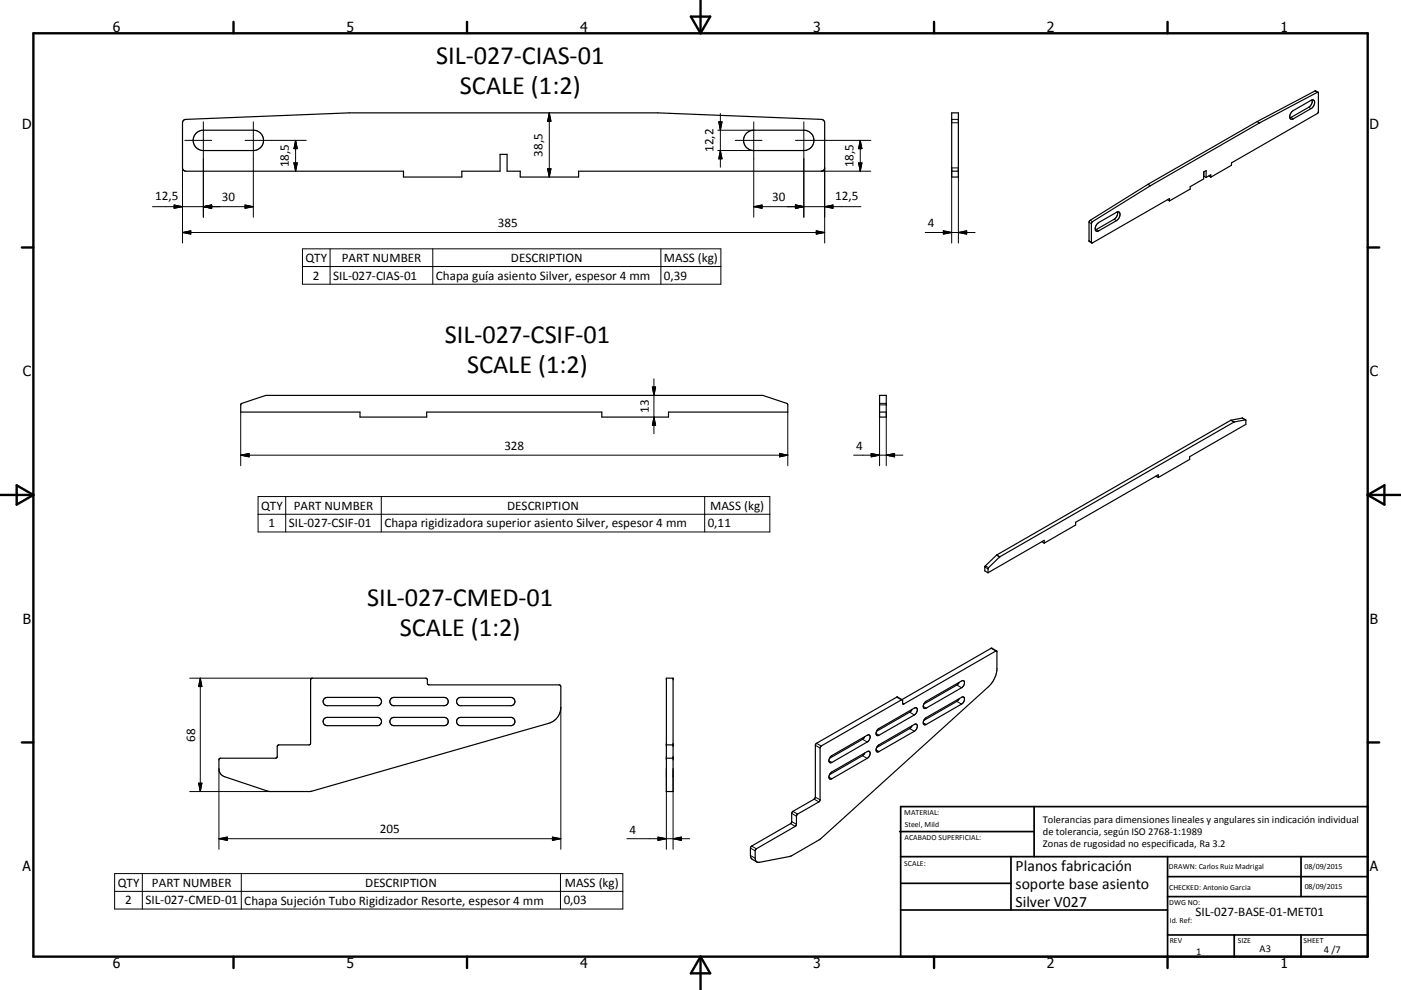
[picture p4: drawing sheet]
<svg xmlns="http://www.w3.org/2000/svg" width="420mm" height="297mm" viewBox="0 0 420 297" stroke-linecap="round" stroke-linejoin="round" font-family="sans-serif">
<g fill="none" stroke="#000" stroke-width=".36">
<path d="M55.1 36l.6-.2 49-1.9h92.5l49.1 1.9 .6 .2 .3 .8v13.6l-.3 .7-.7 .3h-72.7v1.7h-17.5v-1.7h-4v-5.1h-2.1v5.1h-11.4v1.7h-17.5v-1.7h-65.3l-.8-.4-.2-.6v-13.6zM285.3 33.9h2v19.2h-2zM376.9 36.5l-32.7 18.8M376.9 36.5l.7 .4M377.6 36.9l-32.7 18.8M387.3 33.5l5.8-3.4a.77 .77 0 0 1 1 .1 .77 .77 0 0 1 0 1l-.8 1.3-5.5 3.1a.77 .77 0 0 1-1-.1 .77 .77 0 0 1 0-1zM393.4 30a2.22 2.22 0 0 1-1 2.2l-5.7 3.2M395.1 27.7l.2 5.9-.3 .4-25.8 14.9v.7l-6.2 3.6M395.1 27.7l-17.5 9.2M395.2 27.7l-.9-.4-17.4 9.2M58.7 40l1-.7 1.3-.2h15a3 3 0 0 1 3 3 3 3 0 0 1-3 3.1h-15a3.1 3.1 0 0 1-2.8-1.9 3.1 3.1 0 0 1 .5-3.3zM223.7 40l1.1-.7 1.2-.2h15a3 3 0 0 1 3 3 3 3 0 0 1-3 3.1h-15a3.1 3.1 0 0 1-2.8-1.9 3.1 3.1 0 0 1 .5-3.3z"/>
<path d="M285.3 51.4h2M344.2 55.3l-17.5 10.9-.2 .5v5.5l.8 .7M344.2 55.3l.7 .4M344.9 55.7l-17.5 10.9-.2 .5 .1 5.8M350 59.9l.6 .4M360.9 51.6l.7-.4v2M360.9 51.6v2.1l-4.1 2.3v.7l-6.2 3.6M360.9 52.8l.7 .4M362.4 52.8l.6 .4M363 53.2v-.8l-1.4 .8M329 67.1l5.7-3.4a.76 .76 0 0 1 1 .1 .76 .76 0 0 1 0 1l-1 1.4-5.7 3.2a.92 .92 0 0 1-.7-.6 .92 .92 0 0 1 .2-1zM335 63.6a2.23 2.23 0 0 1-1 2.2l-5.6 3.2"/>
<path d="M350.6 60.3v-.7l-23.3 13.3M263.7 118.6h2v6.5h-2zM72.3 121.2l7.5-2.6h148.8l7.4 2.5 .2 .4v2.1h-35.8v1.5h-20v-1.5h-52.5v1.5h-20v-1.5h-35.7zM263.7 123.6h2M373.5 126l-1.1-.6-3.4 .7-70.2 40.4-3.5 3.5v1.3l.9 .5M346.5 142.9l.7 .4M347.2 143.3l9.5-5.5v-.8l16.8-9.7v-1.3l-3.5 .6-70.2 40.4-3.5 3.4-.1 1.4M347.2 143.3v-.8l-24.7 14.2v.8l-9.4 5.4M312.3 162.5l.8 .4M313.1 162.9v-.8l-16.9 9.7M298.8 195.3l-28 15.9M298.8 195.3l.1 5.8a8.4 8.4 0 0 1-2.6 4.9l-50.5 45.8-8.9 5.1-9.3 1.8-.7-.1"/>
<path d="M298.8 195.3l-1.7-.8-26.7 15.4M97.2 209.6l.9-.4h15a1.25 1.25 0 0 1 1.3 1.3 1.25 1.25 0 0 1-1.3 1.2h-15a1.25 1.25 0 0 1-1.1-.7 1.25 1.25 0 0 1 .2-1.4zM97.2 215.6l.9-.4h15a1.24 1.24 0 0 1 1.3 1.3 1.24 1.24 0 0 1-1.3 1.2h-15a1.24 1.24 0 0 1-1.1-.7 1.24 1.24 0 0 1 .2-1.4zM117.2 209.6l.9-.4h15a1.25 1.25 0 0 1 1.3 1.3 1.25 1.25 0 0 1-1.3 1.2h-15a1.25 1.25 0 0 1-1.1-.7 1.25 1.25 0 0 1 .2-1.4zM117.2 215.6l.9-.4h15a1.24 1.24 0 0 1 1.3 1.3 1.24 1.24 0 0 1-1.3 1.2h-15a1.24 1.24 0 0 1-1.1-.7 1.24 1.24 0 0 1 .2-1.4zM137.2 209.6l.9-.4h15a1.25 1.25 0 0 1 1.3 1.3 1.25 1.25 0 0 1-1.3 1.2h-15a1.25 1.25 0 0 1-1.1-.7 1.25 1.25 0 0 1 .2-1.4zM137.2 215.6l.9-.4h15a1.24 1.24 0 0 1 1.3 1.3 1.24 1.24 0 0 1-1.3 1.2h-15a1.24 1.24 0 0 1-1.1-.7 1.24 1.24 0 0 1 .2-1.4zM199.8 203.5h2v34h-2zM263.2 218.8l10.9-6.4a.67 .67 0 0 1 .9 .2 .67 .67 0 0 1-.1 .9l-.8 1-10.6 6.1a.67 .67 0 0 1-.8-.2 .67 .67 0 0 1 .1-.9zM270.5 209.9l-1.7-.7-24.1 13.9-.3 .5v15.8l-6.8 4.1-.2 .5v2.6l-.3 .4-12 7-.1 .4 .1 2.9 1.8 1.3M270.5 210l-24.5 14-.2 16.2-6.9 4.2-.1 2.9-.2 .5-11.9 6.9-.3 .6v2.2l.2 .8 .3 .3M270.5 210l.2 1.2"/>
<path d="M270.7 211.2h.1M273.4 212.8l-.7 .9-9.9 5.7M273.4 217.7l-.7 .9-9.9 5.7M277.5 210.5l10.8-6.2a.67 .67 0 0 1 .9 .2 .67 .67 0 0 1-.1 .9l-.8 .9-10.6 6.2a.67 .67 0 0 1-.9-.2 .67 .67 0 0 1 .1-.9zM277.5 215.4l10.8-6.2a.67 .67 0 0 1 .9 .2 .67 .67 0 0 1-.1 .9l-.8 .9-10.6 6.2a.67 .67 0 0 1-.9-.2 .67 .67 0 0 1 .1-.9zM287.6 204.7l-.6 .7-10 5.8M287.6 209.6l-.6 .7-10 5.8M65.7 227.7l.4-.2h16.5l.5-.4v-3.1l.2-.4 9.6-.2 .2-.4v-19l.5-.5h34l.4 .2 .2 1.4 .4 .4h39l.5 .5v6.2a5 5 0 0 1-3.6 4.8l-71.4 20.4h-12.6l-13.2-4.4a2.4 2.4 0 0 1-1.7-2.3zM199.8 223.5h2M199.8 227.5h2M249.2 226.8l10.8-6.2a.67 .67 0 0 1 .9 .2 .67 .67 0 0 1-.1 .9l-.8 .9-10.6 6.1a.67 .67 0 0 1-.9-.2 .67 .67 0 0 1 .1-.9zM249.2 231.7l10.8-6.2a.67 .67 0 0 1 .9 .2 .67 .67 0 0 1-.1 .9l-.8 .9-10.6 6.1a.67 .67 0 0 1-.9-.2 .67 .67 0 0 1 .1-.9z"/>
<path d="M259.3 221l-.7 .8-9.9 5.7M259.3 225.9l-.7 .8-9.9 5.7M263.2 223.7l10.9-6.4a.67 .67 0 0 1 .9 .2 .67 .67 0 0 1-.1 .9l-.8 1-10.6 6.1a.67 .67 0 0 1-.9-.2 .67 .67 0 0 1 .2-.9z"/>
</g>
<g fill="none" stroke="#000" stroke-width=".3">
<path d="M61 36.6v28.6M76 36.6v28.6M164.7 33.9v19.2M164.7 33.9l.5 2.5h-1zM215.2 39.1h10.7M215.5 36.6h1l-.5 2.5zM216 34.1v16.1M226 36.6v28.6M241 36.6v28.6M285.3 36.8h2M285.3 35.8h2M387.1 35.2l.7 .4"/>
<path d="M392.4 32.2l.7 .4M394.2 27.3l.7 .4M54.7 50.4v22.5M55.4 42.1h8.1M73.5 42.1h18.3M88.1 48.9h1l-.5 2.5zM88.6 42.1v9.3M88.6 42.1l.5 2.5h-1zM164.2 50.6h1l-.5 2.5zM215.2 45.2h10.7M216 45.2l.5 2.5h-1zM220.4 42.1h8.1"/>
<path d="M238.5 42.1h22.6M246.2 51.4h14.9M247.2 50.4v22.5M257.4 48.9h1l-.5 2.5zM257.9 42.1l.5 2.5h-1zM257.9 42.1v9.3M45.7 62h30.3M52.2 61.5l2.5 .5-2.5 .5zM54.7 69.8h192.5M54.7 69.8l2.5-.6v1zM61 62l2.5-.5v1zM73.5 61.5l2.5 .5-2.5 .5z"/>
<path d="M90.7 74.7h125.4v10.6h-125.4zM90.7 80h125.4M99 74.7v10.6M129.8 74.7v10.6M198.1 74.7v10.6M226 62h32.1M226 62l2.5-.5v1zM238.5 61.5l2.5 .5-2.5 .5zM244.7 69.2l2.5 .6-2.5 .4zM247.2 62l2.5-.5v1zM277.4 69.8h14.9M282.8 69.2l2.5 .6-2.5 .4z"/>
<path d="M285.3 72.9v-22.5h2v22.5M287.3 69.8l2.5-.6v1zM326.5 72.2l.7 .4M326.5 66.7l.7 .4M326.9 66.1l.6 .4M328.7 68.8l.7 .4M334 65.8l.7 .4M195.6 116.1h1l-.5 2.5zM196.1 113.6v16.5M263.7 118.6h2M72.2 136.6h164M72.2 136.6l2.5-.6v1.1z"/>
<path d="M72.2 123.6v16.1M196.1 125.1l.5 2.5h-1zM233.7 136l2.5 .6-2.5 .5zM236.2 123.6v16.1M255.9 136.6h14.8M261.2 136l2.5 .6-2.5 .5zM263.7 121h2M263.7 121.5h2M263.7 123.6v16.1M265.7 136.6l2.5-.6v1.1zM265.7 123.6v16.1M369 126.1l1 .5"/>
<path d="M369.1 126.1l.9 .5M372.4 125.4l1 .6M77.4 149h153.4v10.6h-153.4zM77.4 154.3h153.4M85.7 149v10.6M114.3 149v10.6M211.3 149v10.6M295.3 170.1l.9 .6M295.4 169.8l1 .5M298.8 166.6l.9 .5M298.8 166.5l1 .5M297.1 194.5l1.5 .8"/>
<path d="M56.9 203.5h36.7M60 203.5v34M60 203.5l.5 2.5h-1zM168.1 212.2v42.6M268.8 209.2l1.5 .8M270.6 211l.4 .2M272.7 213.7l1.4 .8M272.7 218.6l1.4 .8M276.8 211.9l.9 .6M276.8 216.8l.9 .6M286.9 205.5l1.4 .8M286.9 210.4l1.4 .8"/>
<path d="M56.9 237.5h24.1M59.5 235h1l-.5 2.5zM65.6 230.7v24.1M199.8 230.7v24.1M201.8 230.7v24.1M244.1 239.8l1.4 .8M244.4 223.6l1.5 .8M244.4 239.2l1.5 .8M244.8 223l1.4 .8M248.5 233.1l.9 .5M248.5 228.2l.9 .5M258.6 226.7l1.4 .8"/>
<path d="M258.6 221.8l1.4 .8M262.7 220.1l.8 .5M262.7 225l.8 .5M65.6 251.6h102.5M65.6 251.6l2.5-.5v1zM165.6 251.1l2.5 .5-2.5 .5zM187.9 251.6h18.9M197.3 251.1l2.5 .5-2.5 .5zM201.8 251.6l2.5-.5v1zM225 254.4l1.4 .9M225 256.7l1.4 .8M225.3 253.8l1.5 .8"/>
<path d="M237 247.1l1.4 .8M237.4 244l1.4 .9M237.4 246.5l1.4 .8M237.7 243.4l1.4 .8M34.4 262.1h152.3v10.6h-152.3zM34.4 267.4h152.3M42.7 262.1v10.6M72.3 262.1v10.6M168 262.1v10.6"/>
</g>
<g fill="none" stroke="#000" stroke-width=".71">
<path d="M10 10h400v277h-400zM70 6.6v3.4M140 6.6v3.4M207.1 5h5.8l-2.9 5zM210 0v10M280 6.6v3.4M350 6.6v3.4M6.6 74.2h3.4M410 74.2h3.5M0 148.5h10M5 145.6l5 2.9-5 2.9zM410 148.5h10.1"/>
<path d="M410 148.5l5.1-2.9v5.8zM6.6 222.7h3.4M410 222.7h3.5M70 287v3.4M140 287v3.4M210 287v10M210 287l2.9 5h-5.8zM280 287v3.4M350 287v3.4"/>
</g>
<g fill="none" stroke="#000" stroke-width=".51">
<path d="M269.7 249.5h40.3M270 242h140v45h-140zM270 257h140M303.1 257v16M310 242v15M350 257v30M390.1 257v12M270 265h33.1M270 273h80M350 269h60M350 263h60M350 280.5h60"/>
<path d="M370 280.5v6.5M390.1 280.5v6.5"/>
</g>
<g fill="#000" stroke="#000" stroke-width=".3">
<path d="M164.7 33.9l.5 2.5h-1zM215.5 36.6h1l-.5 2.5zM88.1 48.9h1l-.5 2.5zM88.6 42.1l.5 2.5h-1zM164.2 50.6h1l-.5 2.5zM216 45.2l.5 2.5h-1zM257.4 48.9h1l-.5 2.5zM257.9 42.1l.5 2.5h-1zM52.2 61.5l2.5 .5-2.5 .5zM54.7 69.8l2.5-.6v1zM61 62l2.5-.5v1zM73.5 61.5l2.5 .5-2.5 .5z"/>
<path d="M226 62l2.5-.5v1zM238.5 61.5l2.5 .5-2.5 .5zM244.7 69.2l2.5 .6-2.5 .4zM247.2 62l2.5-.5v1zM282.8 69.2l2.5 .6-2.5 .4zM287.3 69.8l2.5-.6v1zM195.6 116.1h1l-.5 2.5zM72.2 136.6l2.5-.6v1.1zM196.1 125.1l.5 2.5h-1zM233.7 136l2.5 .6-2.5 .5zM261.2 136l2.5 .6-2.5 .5zM265.7 136.6l2.5-.6v1.1z"/>
<path d="M60 203.5l.5 2.5h-1zM59.5 235h1l-.5 2.5zM65.6 251.6l2.5-.5v1zM165.6 251.1l2.5 .5-2.5 .5zM197.3 251.1l2.5 .5-2.5 .5zM201.8 251.6l2.5-.5v1z"/>
</g>
<g font-size="7.9">
<text x="130.7" y="19.2">SIL-027-CIAS-01</text>
<text x="137.8" y="28.2">SCALE (1:2)</text>
<text x="133.3" y="102.9">SIL-027-CSIF-01</text>
<text x="140" y="111.9">SCALE (1:2)</text>
<text x="110.1" y="181.7">SIL-027-CMED-01</text>
<text x="119.9" y="190.7">SCALE (1:2)</text>
</g>
<g font-size="4.7">
<text x="304.5" y="261.2">Planos fabricación</text>
<text x="304.5" y="266.6">soporte base asiento</text>
<text x="304.5" y="272">Silver V027</text>
</g>
<g font-size="4.2">
<text x="33.9" y="9.6">6</text>
<text x="103.9" y="9.6">5</text>
<text x="173.9" y="9.6">4</text>
<text x="243.8" y="9.6">3</text>
<text x="313.9" y="9.6">2</text>
<text x="383.9" y="9.6">1</text>
<text x="6.7" y="38.7">D</text>
<text x="410.5" y="38.7">D</text>
<text x="6.9" y="112.9">C</text>
<text x="410.7" y="112.9">C</text>
<text x="6.9" y="187.1">B</text>
<text x="410.7" y="187.1">B</text>
<text x="6.8" y="261.4">A</text>
<text x="410.7" y="261.4">A</text>
<text x="33.9" y="290.4">6</text>
<text x="103.9" y="290.4">5</text>
<text x="173.9" y="290.4">4</text>
<text x="243.8" y="290.4">3</text>
<text x="313.9" y="290.4">2</text>
<text x="383.9" y="290.4">1</text>
</g>
<g font-size="3.9">
<text x="162.6" y="47" transform="rotate(-90 162.6 47)">38,5</text>
<text x="213.9" y="45.6" transform="rotate(-90 213.9 45.6)">12,2</text>
<text x="86.6" y="50.2" transform="rotate(-90 86.6 50.2)">18,5</text>
<text x="255.9" y="50.2" transform="rotate(-90 255.9 50.2)">18,5</text>
<text x="46.6" y="59.9">12,5</text>
<text x="250.4" y="59.9">12,5</text>
<text x="66.5" y="60.5">30</text>
<text x="231.5" y="60.5">30</text>
<text x="149.3" y="68.2">385</text>
<text x="278.1" y="68.2">4</text>
<text x="91.6" y="78.6">QTY</text>
<text x="93.8" y="83.9">2</text>
<text x="99.9" y="83.9">SIL-027-CIAS-01</text>
<text x="102.4" y="78.6">PART NUMBER</text>
<text x="130.6" y="84">Chapa guía asiento Silver, espesor 4 mm</text>
<text x="153.2" y="78.6">DESCRIPTION</text>
<text x="199.1" y="78.7">MASS (kg)</text>
<text x="199.1" y="83.9">0,39</text>
<text x="194.5" y="123.9" transform="rotate(-90 194.5 123.9)">13</text>
<text x="151.2" y="135">328</text>
<text x="256.7" y="135">4</text>
<text x="78.3" y="152.9">QTY</text>
<text x="88.1" y="152.9">PART NUMBER</text>
<text x="152.1" y="152.9">DESCRIPTION</text>
<text x="212.9" y="153">MASS (kg)</text>
<text x="80.5" y="158.2">1</text>
<text x="86.6" y="158.2">SIL-027-CSIF-01</text>
<text x="115.2" y="158.2">Chapa rigidizadora superior asiento Silver, espesor 4 mm</text>
<text x="212.2" y="158.2">0,11</text>
<text x="58.5" y="222.5" transform="rotate(-90 58.5 222.5)">68</text>
<text x="113.9" y="250">205</text>
<text x="188.7" y="250.1">4</text>
<text x="35.3" y="266">QTY</text>
<text x="45.6" y="266">PART NUMBER</text>
<text x="109.5" y="266">DESCRIPTION</text>
<text x="169.3" y="266.1">MASS (kg)</text>
<text x="37.5" y="271.3">2</text>
<text x="43.6" y="271.3">SIL-027-CMED-01</text>
<text x="73.2" y="271.4">Chapa Sujeción Tubo Rigidizador Resorte, espesor 4 mm</text>
<text x="169" y="271.3">0,03</text>
<text x="358.4" y="274.9">SIL-027-BASE-01-MET01</text>
</g>
<g font-size="3.1">
<text x="312.7" y="246.8">Tolerancias para dimensiones lineales y angulares sin indicación individual</text>
<text x="312.7" y="250.4">de tolerancia, según ISO 2768-1:1989</text>
<text x="312.7" y="254">Zonas de rugosidad no especificada, Ra 3.2</text>
<text x="358.6" y="286.5">1</text>
<text x="377.6" y="285.6">A3</text>
<text x="396.9" y="285.9">4 /7</text>
</g>
<g font-size="2.4">
<text x="271.1" y="244.4">MATERIAL:</text>
<text x="271.2" y="252">ACABADO SUPERFICIAL:</text>
<text x="271.3" y="248">Steel, Mild</text>
<text x="271.1" y="259.7">SCALE:</text>
<text x="350.4" y="260.8">DRAWN: Carlos Ruiz Madrigal</text>
<text x="391.1" y="260.6">08/09/2015</text>
<text x="350.5" y="267">CHECKED: Antonio Garcia</text>
<text x="391.2" y="266.7">08/09/2015</text>
<text x="350.5" y="271.4">DWG NO:</text>
<text x="350.7" y="276.9">Id. Ref:</text>
<text x="350.7" y="282.8">REV</text>
<text x="371.1" y="282.9">SIZE</text>
<text x="390.8" y="283">SHEET</text>
</g>
</svg>
